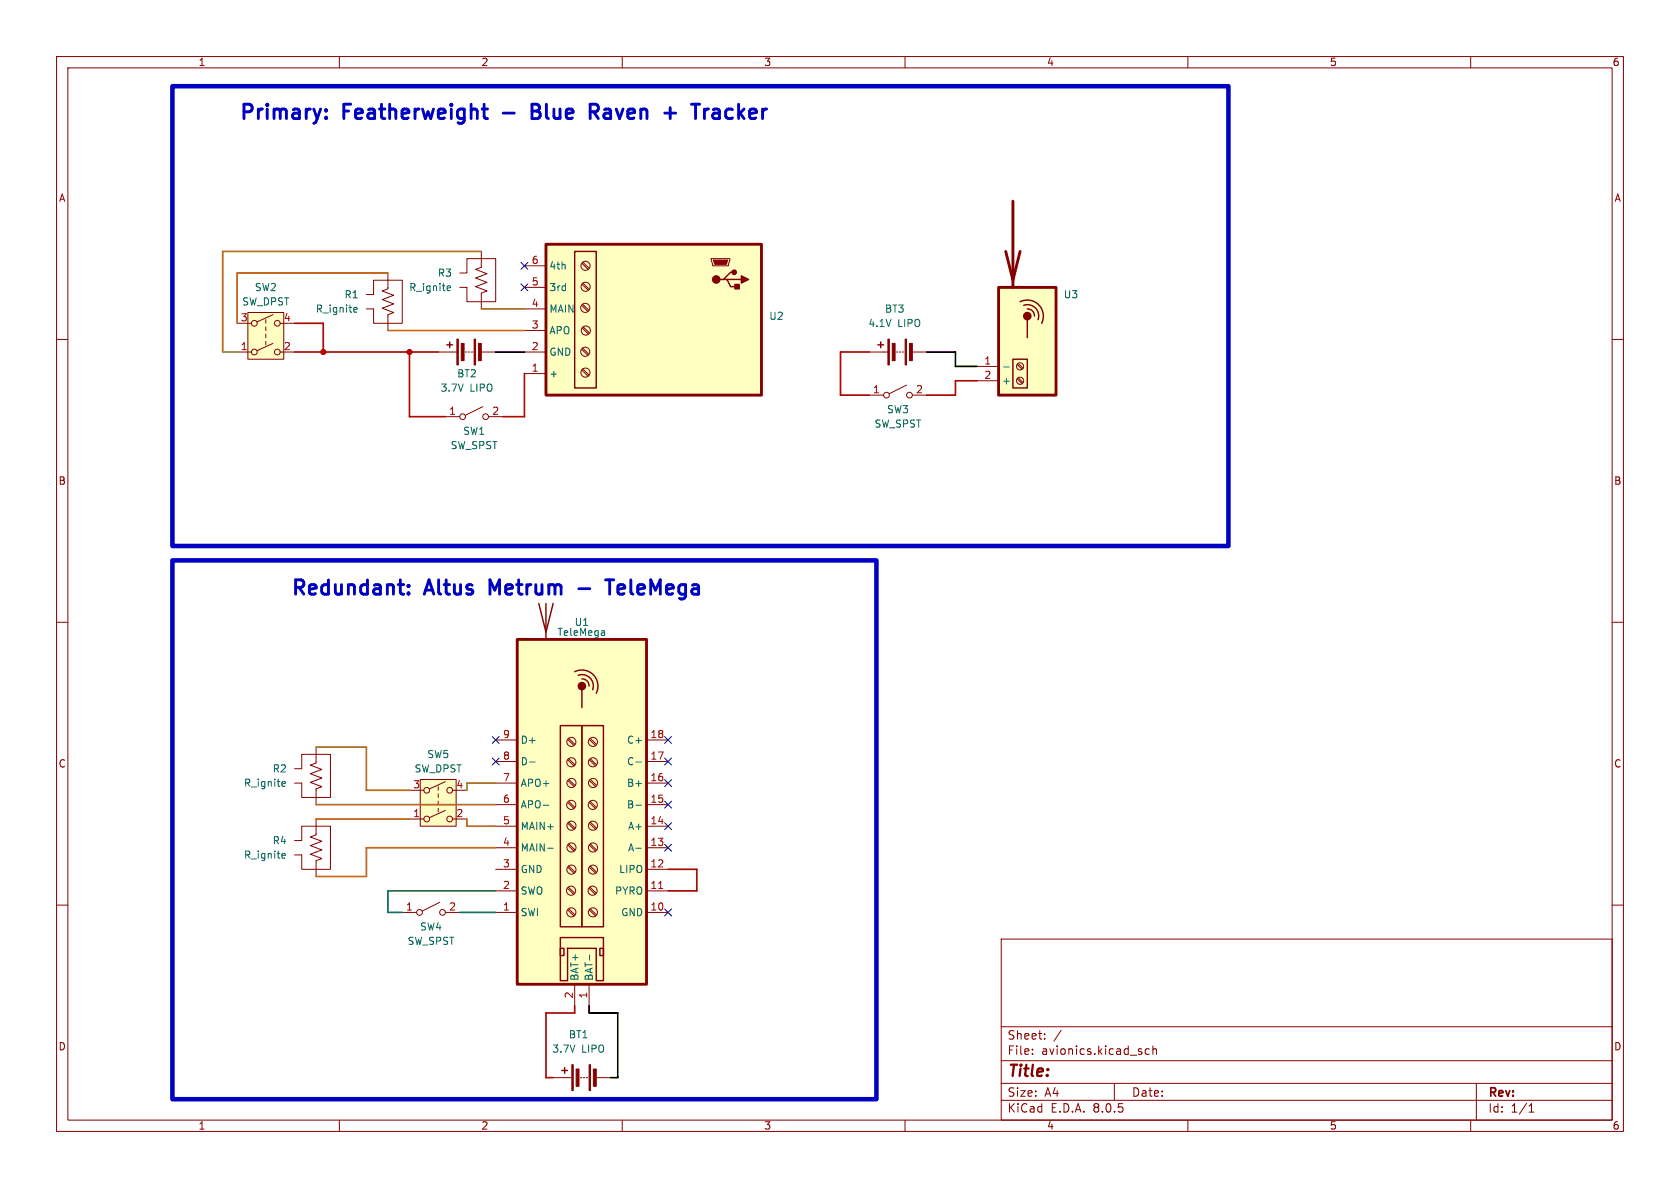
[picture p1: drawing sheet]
<svg xmlns="http://www.w3.org/2000/svg" width="297mm" height="210mm" viewBox="0 0 297 210" stroke-linecap="round" stroke-linejoin="round" font-family="sans-serif">
<g fill="none" stroke="#840000" stroke-width=".18">
<path d="M10 10h277v190h-277zM12 12h273v186h-273zM60 10v2M110 10v2M160 10v2M210 10v2M260 10v2M10 60h2M285 60h2M10 110h2M285 110h2M10 160h2"/>
<path d="M52.1 148.6h1.2v-2.5h5.1v7.6h-5.1v-2.6h-1.2M55.9 144.8v2.8l-1 .4 2 .7-2 .8 2 .7-2 .8 2 .8-1 .3v2.8M77.7 159.5l-3 1.5M285 160h2M71.1 161.3h2.6M78.7 161.3h2.6M177 166h108v32h-108zM60 198v2M110 198v2M160 198v2M177 194.5h108M177 191.5h108"/>
<path d="M177 187.5h108M177 181.5h108M182.5 186.3v.1M182.5 185.5v.1M184.7 183.6v.1M184.7 182.8v.1M187.6 182.1l-1.3 2M197 191.5v3M203.2 185.5l-.5-.1-.2 .3v.4l.1 .2h.6M203.8 185.5l.2-.1 .4 .1 .1 .9M203.8 184.9v1.5M210 198v2"/>
<path d="M260 198v2M261 191.5v6.5M270.3 196.6h.9M270.3 195.5l.4-.4v1.5"/>
<circle cx="74.2" cy="161.3" r=".51"/>
<circle cx="78.2" cy="161.3" r=".51"/>
</g>
<path d="M50 150.9h.4v.3l-.6 .1M50.4 151.6l-.4 .1" fill="none" stroke="#006464" stroke-width=".18"/>
<g fill="#ffffc2">
<path d="M91.4 113h22.9v61h-22.9z"/>
<path d="M99.1 128.3h3.8v35.5h-3.8z"/>
<path d="M99.1 165.7h7.6v7.7h-1.3v-5.8h-5.1v5.8h-1.2z"/>
<path d="M102.9 128.3h3.8v35.5h-3.8z"/>
</g>
<g fill="none" stroke="#840000" stroke-width=".25">
<path d="M95.2 106.7l1.3 5.1 1.3-5.1M96.5 106.7v6.3M101.6 118.7a2.84 2.84 0 0 1 3.3 .6 2.84 2.84 0 0 1 .5 3.3M102.2 119.4a1.99 1.99 0 0 1 2.1 .4 1.99 1.99 0 0 1 .5 2.1M99.1 128.3h3.8v35.5h-3.8zM102.9 120a1.23 1.23 0 0 1 1.2 1.3M102.9 128.3h3.8v35.5h-3.8zM102.9 121.9v3.2M99.1 167.6h.6v1.3h-.6zM99.1 165.7h7.6v7.7h-1.3v-5.8h-5.1v5.8h-1.2zM106 167.6h.7v1.3h-.7zM99.3 189.2h1"/>
<path d="M99.8 188.7v1"/>
</g>
<circle cx="102.9" cy="121.3" r=".63" fill="#840000" stroke="#840000" stroke-width=".25"/>
<path d="M91.4 113h22.9v61h-22.9z" fill="none" stroke="#840000" stroke-width=".51"/>
<g fill="none" stroke="#840000" stroke-width=".18">
<path d="M52.1 135.9h1.2v-2.5h5.1v7.6h-5.1v-2.6h-1.2M55.9 132.1v2.8l-1 .4 2 .7-2 .8 2 .7-2 .8 2 .8-1 .3v2.8M87.6 138.4h3.8M87.6 134.6h3.8M87.6 130.8h3.8M100.4 134.3l1.1 1.1M100.4 130.7l1.1 1.1M100.4 138l1.1 1.1M100.5 134.1l1.1 1.1M100.5 130.5l1.1 1.1M100.6 137.8l1.1 1M104.2 134.3l1.1 1.1"/>
<path d="M104.2 130.7l1.1 1.1M104.2 138l1.1 1.1M104.4 134.1l1 1.1M104.4 130.5l1 1.1M104.4 137.8l1.1 1M114.3 138.4h3.8M114.3 134.6h3.8M114.3 130.8h3.8M87.6 157.5h3.8M87.6 153.7h3.8M87.6 149.9h3.8M87.6 146.1h3.8"/>
<path d="M87.6 142.2h3.8M100.3 157l1.1 1.1M100.4 141.9l1.1 1M100.4 153.3l1.1 1.1M100.4 149.4l1.1 1.1M100.4 145.6l1.1 1M100.5 156.8l1.1 1.1M100.5 141.7l1.1 1M100.6 153.1l1.1 1.1M100.6 149.2l1.1 1.1M100.6 145.3l1.1 1.1M104.1 157l1.1 1.1"/>
<path d="M104.2 141.9l1.1 1M104.2 145.6l1.1 1M104.2 153.3l1.1 1.1M104.2 149.4l1.1 1.1M104.3 156.8l1.1 1.1M104.3 141.7l1.1 1M104.4 145.3l1.1 1.1M104.4 153.1l1.1 1.1M104.4 149.2l1.1 1.1M114.3 157.5h3.8M114.3 153.7h3.8M114.3 149.9h3.8"/>
<path d="M114.3 146.1h3.8M114.3 142.2h3.8M87.6 161.3h3.8M100.4 160.9l1.1 1M100.5 160.7l1.1 1M101.6 174v3.8M104.1 174v3.8M104.2 160.9l1.1 1M104.4 160.7l1 1M114.3 161.3h3.8M97.8 190.5h3.3M102.6 190.5h.3"/>
<path d="M103.1 190.5h.3M103.6 190.5h.3M105.4 190.5h2.5"/>
<circle cx="101" cy="134.8" r=".81"/>
<circle cx="101" cy="131.2" r=".81"/>
<circle cx="101" cy="138.4" r=".81"/>
<circle cx="104.8" cy="134.8" r=".81"/>
<circle cx="104.8" cy="131.2" r=".81"/>
<circle cx="104.8" cy="138.4" r=".81"/>
<circle cx="101" cy="157.5" r=".81"/>
<circle cx="101" cy="142.3" r=".81"/>
<circle cx="101" cy="153.7" r=".81"/>
<circle cx="101" cy="149.8" r=".81"/>
<circle cx="101" cy="146" r=".81"/>
<circle cx="104.8" cy="157.5" r=".81"/>
<circle cx="104.8" cy="142.3" r=".81"/>
<circle cx="104.8" cy="153.7" r=".81"/>
<circle cx="104.8" cy="149.8" r=".81"/>
<circle cx="104.8" cy="146" r=".81"/>
<circle cx="101" cy="161.3" r=".81"/>
<circle cx="104.8" cy="161.3" r=".81"/>
</g>
<path d="M106.8 111.6l.1 .7M106.9 112.3h-.1M106.9 111.8l-.1 .1M50 138.2h.4v.3l-.6 .1M50.4 138.9l-.4 .1M93.6 134.7h1M112.4 134.7h1M96 142.3h1M96.8 150h1M112.4 150h1M112.4 142.3h1M104.2 168.8v1" fill="none" stroke="#006464" stroke-width=".18"/>
<path d="M116.4 157.1h.8" fill="none" stroke="#a90000" stroke-width=".18"/>
<g fill="#840000" stroke="#840000" stroke-width=".18">
<path d="M104.1 188.2h.3v4.6h-.3z"/>
<path d="M101.1 188.2h.2v4.6h-.2z"/>
<path d="M104.9 189h.5v3h-.5z"/>
<path d="M101.9 189h.5v3h-.5z"/>
</g>
<path d="M74.3 137.8h6.3v8.3h-6.3z" fill="#ffffc2"/>
<g fill="none" stroke="#840000" stroke-width=".18">
<path d="M64.8 52.1h1.2v-2.6h5.1v7.7h-5.1v-2.6h-1.2M68.6 48.3v2.8l-1 .3 2 .8-2 .8 2 .7-2 .8 2 .7-1 .4v2.8M78.7 73.7h2.6M85.3 71.9l-3 1.5M86.4 73.7h2.5M72.4 139.7h2.5M74.3 137.8h6.3v8.3h-6.3zM77.5 139.1v.6M78.7 138.2l-2.8 1.2M80 139.7h2.5M72.4 144.8h2.5M77.5 140.3v.7"/>
<path d="M77.5 141.6v.6M77.5 142.9v.6M78.7 143.3l-2.8 1.2M80 144.8h2.5"/>
<circle cx="81.8" cy="73.7" r=".51"/>
<circle cx="85.9" cy="73.7" r=".51"/>
<circle cx="75.4" cy="139.7" r=".51"/>
<circle cx="79.5" cy="139.7" r=".51"/>
<circle cx="75.4" cy="144.8" r=".51"/>
<circle cx="79.5" cy="144.8" r=".51"/>
</g>
<path d="M62.7 54.3l.4 .1v.2l-.6 .2M63.1 55.1l-.4 .1" fill="none" stroke="#006464" stroke-width=".18"/>
<path d="M43.8 55.2h6.4v8.3h-6.4z" fill="#ffffc2"/>
<g fill="none" stroke="#840000" stroke-width=".18">
<path d="M41.9 57.2h2.5M43.8 55.2h6.4v8.3h-6.4zM47 56.5v.7M47 57.8v.6M47 59.1v.6M48.3 55.6l-2.8 1.3M49.5 57.2h2.6M41.9 62.2h2.5M47 60.3v.7M48.3 60.7l-2.8 1.3M49.5 62.2h2.6"/>
<circle cx="45" cy="57.2" r=".51"/>
<circle cx="49" cy="57.2" r=".51"/>
<circle cx="45" cy="62.2" r=".51"/>
<circle cx="49" cy="62.2" r=".51"/>
</g>
<g fill="#ffffc2">
<path d="M96.5 43.2h38.1v26.7h-38.1z"/>
<path d="M101.6 44.5h3.8v24.1h-3.8z"/>
</g>
<path d="M101.6 44.5h3.8v24.1h-3.8zM127.9 49.4h.6l.7 1.3h1.2M128.5 49.4h2.6M129.8 48.1h-.6l-1.3 1.3h-.6M79 61h1M79.5 60.5v1M155.2 61h1M155.7 60.5v1" fill="none" stroke="#840000" stroke-width=".25"/>
<g fill="#840000" stroke="#840000" stroke-width=".25">
<path d="M131.1 48.8l1.2 .6-1.2 .6z"/>
<path d="M129.9 50.3h.8v.8h-.8z"/>
<circle cx="126.6" cy="49.4" r=".63"/>
<circle cx="129.8" cy="48.1" r=".38"/>
</g>
<g fill="#840000" stroke="#840000" stroke-width=".18">
<path d="M126.1 46h2.6l-.3 .7h-2z"/>
<path d="M160 59.9h.3v4.6h-.3z"/>
<path d="M157 59.9h.2v4.6h-.2z"/>
<path d="M160.8 60.7h.5v3.1h-.5z"/>
<path d="M157.7 60.7h.5v3.1h-.5z"/>
<path d="M83.8 59.9h.3v4.6h-.3z"/>
<path d="M80.8 59.9h.2v4.6h-.2z"/>
<path d="M84.6 60.7h.5v3.1h-.5z"/>
<path d="M81.5 60.7h.5v3.1h-.5z"/>
</g>
<g fill="none" stroke="#840000" stroke-width=".18">
<path d="M81.3 48.3h1.2v-2.6h5.1v7.6h-5.1v-2.5h-1.2M85.1 44.5v2.7l-1 .4 2 .8-2 .7 2 .8-2 .8 2 .7-1 .4v2.8M92.7 58.4h3.8M92.7 54.6h3.8M92.7 50.8h3.8M92.7 47h3.8M102.8 54l1.1 1M102.9 46.6l1.1 1M102.9 50.3l1.1 1M102.9 58l1.1 1.1M103 53.8l1.1 1M103 46.3l1.1 1.1"/>
<path d="M103.1 50.1l1.1 1M103.1 57.8l1.1 1M125.7 45.7h3.3v.3l-.2 1h-2.8zM77.5 62.2h3.3M82.3 62.2h.2M82.8 62.2h.3M83.3 62.2h.3M85.1 62.2h2.5M92.7 66h3.8M92.7 62.2h3.8M102.8 61.7l1.1 1.1M102.9 65.4l1.1 1.1"/>
<path d="M103 61.5l1.1 1.1M103 65.2l1.1 1.1M153.7 62.2h3.3M153.7 69.9h2.5M158.5 62.2h.2M159 62.2h.3M159.5 62.2h.3M160.3 68.1l-3.1 1.5M161.3 62.2h2.5M161.3 69.9h2.5"/>
<circle cx="103.5" cy="54.4" r=".81"/>
<circle cx="103.5" cy="47" r=".81"/>
<circle cx="103.5" cy="50.7" r=".81"/>
<circle cx="103.6" cy="58.4" r=".81"/>
<circle cx="103.5" cy="62.2" r=".81"/>
<circle cx="103.5" cy="65.9" r=".81"/>
<circle cx="156.7" cy="69.9" r=".51"/>
<circle cx="160.8" cy="69.9" r=".51"/>
</g>
<path d="M96.5 43.2h38.1v26.7h-38.1z" fill="none" stroke="#840000" stroke-width=".51"/>
<path d="M79.2 50.5l.4 .1 .1 .2-.6 .2M79.6 51.3l-.4 .1" fill="none" stroke="#006464" stroke-width=".18"/>
<g fill="#ffffc2">
<path d="M176.5 50.8h10.2v19.1h-10.2z"/>
<path d="M179.1 63.5h2.5v5.1h-2.5z"/>
</g>
<path d="M180.3 53.3a2.84 2.84 0 0 1 3.3 .6 2.84 2.84 0 0 1 .5 3.3M181 54a1.99 1.99 0 0 1 2 .4 1.99 1.99 0 0 1 .5 2.1M181.6 54.6a1.23 1.23 0 0 1 1.3 1.3M181.6 56.5v3.2M179.1 63.5h2.5v5.1h-2.5z" fill="none" stroke="#840000" stroke-width=".25"/>
<circle cx="181.6" cy="55.9" r=".63" fill="#840000" stroke="#840000" stroke-width=".25"/>
<path d="M179.1 35.6v15.2M176.5 50.8h10.2v19.1h-10.2zM177.8 44.5l1.3 5 1.2-5" fill="none" stroke="#840000" stroke-width=".51"/>
<g fill="none" stroke="#840000" stroke-width=".18">
<path d="M172.7 64.8h3.8M172.7 67.3h3.8M179.8 67l.9 .8M179.8 64.4l.9 .9M180 66.8l.9 .8M180 64.3l.9 .8"/>
<circle cx="180.3" cy="64.8" r=".63"/>
<circle cx="180.3" cy="67.3" r=".63"/>
</g>
<path d="M177.4 64.9h1" fill="none" stroke="#006464" stroke-width=".18"/>
<g fill="none" stroke="#0000c2" stroke-width=".51">
<path d="M57.6 19.4v.2M57.6 19.4l.2 .1-.2 .1M57.6 19.4l-.1 .1 .1 .1M85.2 19.3h1M89 20h1.9M94.1 19.6h.8M94.9 19.6l.4 .2M95.1 18.5l-.2-.1h-.8v2.6h.9M95.1 19.5l-.2 .1M104.3 18.4h1a.69 .69 0 0 1 .5 .7 .69 .69 0 0 1-.5 .7h-1M104.9 19.8l.9 1.2M117.5 20h2"/>
<path d="M122.2 18.4h1.5M123 18.4v2.6M125.3 19.3a.65 .65 0 0 0-.8 .5M126.8 19.3l-.7 .1M127 20h-.7a.5 .5 0 0 0-.3 .5 .5 .5 0 0 0 .3 .5h.7M57.6 20.7l.2 .1-.2 .2M57.6 20.7l-.1 .1 .1 .2M57.6 20.7v.3M85.7 20.8l.5 .2M72.2 104.8l.1 .1-.1 .1M72.2 104.8l-.1 .1 .1 .1M72.2 103.5v.2"/>
<path d="M72.2 104.8v.2M72.2 103.5l.1 .1-.1 .1M72.2 103.5l-.1 .1 .1 .1M102.3 104.1h2M107.1 102.5h1.4M107.8 102.5v2.5"/>
</g>
<path d="M30.5 15.2h186.7v81.3h-186.7zM30.5 99.1h124.4v95.2h-124.4z" fill="none" stroke="#0000c2" stroke-width=".8"/>
<path d="M87.6 62.2h5.1M163.8 62.2h5.1v2.6h3.8M104.1 177.8v1.3h5.1v11.4h-1.3" fill="none" stroke="#000" stroke-width=".3"/>
<path d="M52.1 57.2h5v5M52.1 62.2h25.4M72.4 62.2v11.5h6.3M92.7 66v7.7h-3.8M153.7 62.2h-5.1v7.7h5.1M172.7 67.3h-3.8v2.6h-5.1M118.1 153.7h5.1v3.8h-5.1M101.6 177.8v1.3h-5.1v11.4h1.3" fill="none" stroke="#c20000" stroke-width=".3"/>
<path d="M68.6 58.4h24.1M68.6 48.3h-26.7v8.9M55.9 144.8h16.5M82.5 144.8v1.3h5.1M87.6 149.9h-22.8v5h-8.9" fill="none" stroke="#c60" stroke-width=".3"/>
<path d="M85.1 54.6h7.6M85.1 44.5h-45.7v17.7h2.5M55.9 132.1h8.9v7.6h7.6M87.6 138.4h-5.1v1.3M55.9 142.2h31.7" fill="none" stroke="#848400" stroke-width=".3"/>
<path d="M87.6 157.5h-19v3.8h2.5M81.3 161.3h6.3" fill="none" stroke="#009600" stroke-width=".3"/>
<g fill="none" stroke="#000084" stroke-width=".18">
<path d="M92.1 46.4l1.2 1.2M92.1 50.2l1.2 1.2M93.3 46.4l-1.2 1.2M93.3 50.2l-1.2 1.2M87 130.2l1.2 1.2M87 134l1.2 1.2M88.2 130.2l-1.2 1.2M88.2 134l-1.2 1.2M117.5 134l1.2 1.2M117.5 137.8l1.2 1.2M117.5 130.2l1.2 1.2M118.7 134l-1.2 1.2"/>
<path d="M118.7 137.8l-1.2 1.2M118.7 130.2l-1.2 1.2M117.5 149.3l1.2 1.2M117.5 145.4l1.2 1.3M117.5 141.6l1.2 1.2M118.7 149.3l-1.2 1.2M118.7 145.4l-1.2 1.3M118.7 141.6l-1.2 1.2M117.5 160.7l1.2 1.2M118.7 160.7l-1.2 1.2"/>
</g>
<g fill="#c20000" stroke="#c20000" stroke-width=".18">
<circle cx="72.4" cy="62.2" r=".46"/>
<circle cx="57.1" cy="62.2" r=".46"/>
</g>
<g font-size="3.5" fill="#0000c2">
<text x="42" y="21.8">Primary:</text>
<text x="60.7" y="21.8">Featherweight</text>
<text x="96" y="21.8">Blue</text>
<text x="107.3" y="21.8">Raven</text>
<text x="121.5" y="21.8">+</text>
<text x="127.6" y="21.8">Tracker</text>
<text x="51.2" y="105.9">Redundant:</text>
<text x="75.3" y="105.9">Altus</text>
<text x="87.5" y="105.9">Metrum</text>
<text x="110.4" y="105.9">TeleMega</text>
</g>
<text font-size="2.8" fill="#840000" x="178" y="190.9">Title:</text>
<g font-size="2.1" fill="#840000">
<text x="178" y="184">Sheet:</text>
<text x="178" y="186.7">File:</text>
<text x="184.1" y="186.7">avionics.kicad_sch</text>
<text x="178" y="196.9">KiCad</text>
<text x="178" y="194.1">Size:</text>
<text x="184.7" y="194.1">A4</text>
<text x="185.7" y="196.9">E.D.A.</text>
<text x="193.3" y="196.9">8.0.5</text>
<text x="200" y="194.1">Date:</text>
<text x="263" y="194.3">Rev:</text>
<text x="263" y="196.9">Id:</text>
<text x="267.1" y="196.9">1/1</text>
</g>
<g font-size="1.8" fill="#840000">
<text x="35" y="11.9">1</text>
<text x="85" y="11.9">2</text>
<text x="135" y="11.9">3</text>
<text x="185" y="11.9">4</text>
<text x="235" y="11.9">5</text>
<text x="285" y="11.9">6</text>
<text x="10.3" y="35.9">A</text>
<text x="285.3" y="35.9">A</text>
<text x="10.3" y="85.9">B</text>
<text x="285.3" y="85.9">B</text>
<text x="10.3" y="135.9">C</text>
<text x="285.3" y="135.9">C</text>
<text x="10.3" y="185.9">D</text>
<text x="285.3" y="185.9">D</text>
<text x="35" y="199.9">1</text>
<text x="85" y="199.9">2</text>
<text x="135" y="199.9">3</text>
<text x="185" y="199.9">4</text>
<text x="235" y="199.9">5</text>
<text x="285" y="199.9">6</text>
</g>
<g font-size="1.8" fill="#a90000">
<text x="93.9" y="46.7">6</text>
<text x="93.9" y="50.5">5</text>
<text x="42.5" y="56.9">3</text>
<text x="50.1" y="56.9">4</text>
<text x="93.9" y="58.2">3</text>
<text x="93.9" y="54.4">4</text>
<text x="42.5" y="62">1</text>
<text x="50.1" y="62">2</text>
<text x="93.9" y="65.8">1</text>
<text x="93.9" y="62">2</text>
<text x="173.9" y="64.5">1</text>
<text x="154.2" y="69.6">1</text>
<text x="161.9" y="69.6">2</text>
<text x="173.9" y="67.1">2</text>
<text x="79.3" y="73.4">1</text>
<text x="86.9" y="73.4">2</text>
<text x="88.8" y="130.6">9</text>
<text x="114.9" y="130.6">18</text>
<text x="88.8" y="134.4">8</text>
<text x="114.9" y="134.4">17</text>
<text x="73" y="139.4">3</text>
<text x="80.6" y="139.4">4</text>
<text x="88.8" y="142">6</text>
<text x="88.8" y="138.2">7</text>
<text x="114.9" y="142">15</text>
<text x="114.9" y="138.2">16</text>
<text x="73" y="144.5">1</text>
<text x="80.6" y="144.5">2</text>
<text x="88.8" y="149.6">4</text>
<text x="88.8" y="145.8">5</text>
<text x="114.9" y="149.6">13</text>
<text x="114.9" y="145.8">14</text>
<text x="88.8" y="153.4">3</text>
<text x="114.9" y="153.4">12</text>
<text x="71.7" y="161">1</text>
<text x="79.3" y="161">2</text>
<text x="88.8" y="161">1</text>
<text x="88.8" y="157.2">2</text>
<text x="114.9" y="161">10</text>
<text x="114.9" y="157.2">11</text>
<text x="101.3" y="176.6" transform="rotate(-90 101.3 176.6)">2</text>
<text x="103.9" y="176.6" transform="rotate(-90 103.9 176.6)">1</text>
</g>
<g font-size="1.8" fill="#006464">
<text x="97" y="47.9">4th</text>
<text x="45" y="51.7">SW2</text>
<text x="60.8" y="52.9">R1</text>
<text x="72.2" y="51.7">R_ignite</text>
<text x="77.3" y="49.1">R3</text>
<text x="97" y="51.7">3rd</text>
<text x="188" y="52.9">U3</text>
<text x="42.7" y="54.2">SW_DPST</text>
<text x="55.7" y="55.5">R_ignite</text>
<text x="97" y="59.3">APO</text>
<text x="97" y="55.5">MAIN</text>
<text x="135.9" y="56.7">U2</text>
<text x="153.4" y="58">4.1V</text>
<text x="156.4" y="55.5">BT3</text>
<text x="158.7" y="58">LIPO</text>
<text x="97" y="63.1">GND</text>
<text x="77.8" y="69.4">3.7V</text>
<text x="80.7" y="66.9">BT2</text>
<text x="83.1" y="69.4">LIPO</text>
<text x="97" y="66.9">+</text>
<text x="177" y="68.2">+</text>
<text x="81.8" y="77.1">SW1</text>
<text x="154.5" y="75.8">SW_SPST</text>
<text x="156.7" y="73.3">SW3</text>
<text x="79.6" y="79.6">SW_SPST</text>
<text x="98.4" y="112.6">TeleMega</text>
<text x="101.5" y="110.8">U1</text>
<text x="91.9" y="131.7">D+</text>
<text x="110.7" y="131.7">C+</text>
<text x="48.1" y="136.8">R2</text>
<text x="73.2" y="136.8">SW_DPST</text>
<text x="75.4" y="134.2">SW5</text>
<text x="91.9" y="135.5">D-</text>
<text x="110.7" y="135.5">C-</text>
<text x="43" y="139.3">R_ignite</text>
<text x="91.9" y="143.1">APO-</text>
<text x="91.9" y="139.3">APO+</text>
<text x="110.7" y="143.1">B-</text>
<text x="110.7" y="139.3">B+</text>
<text x="48.1" y="149.5">R4</text>
<text x="91.9" y="146.9">MAIN+</text>
<text x="110.9" y="146.9">A+</text>
<text x="43" y="152">R_ignite</text>
<text x="91.9" y="154.5">GND</text>
<text x="91.9" y="150.7">MAIN-</text>
<text x="109.4" y="154.5">LIPO</text>
<text x="110.9" y="150.7">A-</text>
<text x="91.9" y="158.3">SWO</text>
<text x="108.6" y="158.3">PYRO</text>
<text x="72" y="167.2">SW_SPST</text>
<text x="74.2" y="164.7">SW4</text>
<text x="91.9" y="162.2">SWI</text>
<text x="109.7" y="162.2">GND</text>
<text x="102.5" y="173.5" transform="rotate(-90 102.5 173.5)">BAT+</text>
<text x="105" y="173.5" transform="rotate(-90 105 173.5)">BAT-</text>
<text x="100.5" y="183.7">BT1</text>
<text x="97.5" y="186.3">3.7V</text>
<text x="102.8" y="186.3">LIPO</text>
</g>
</svg>
